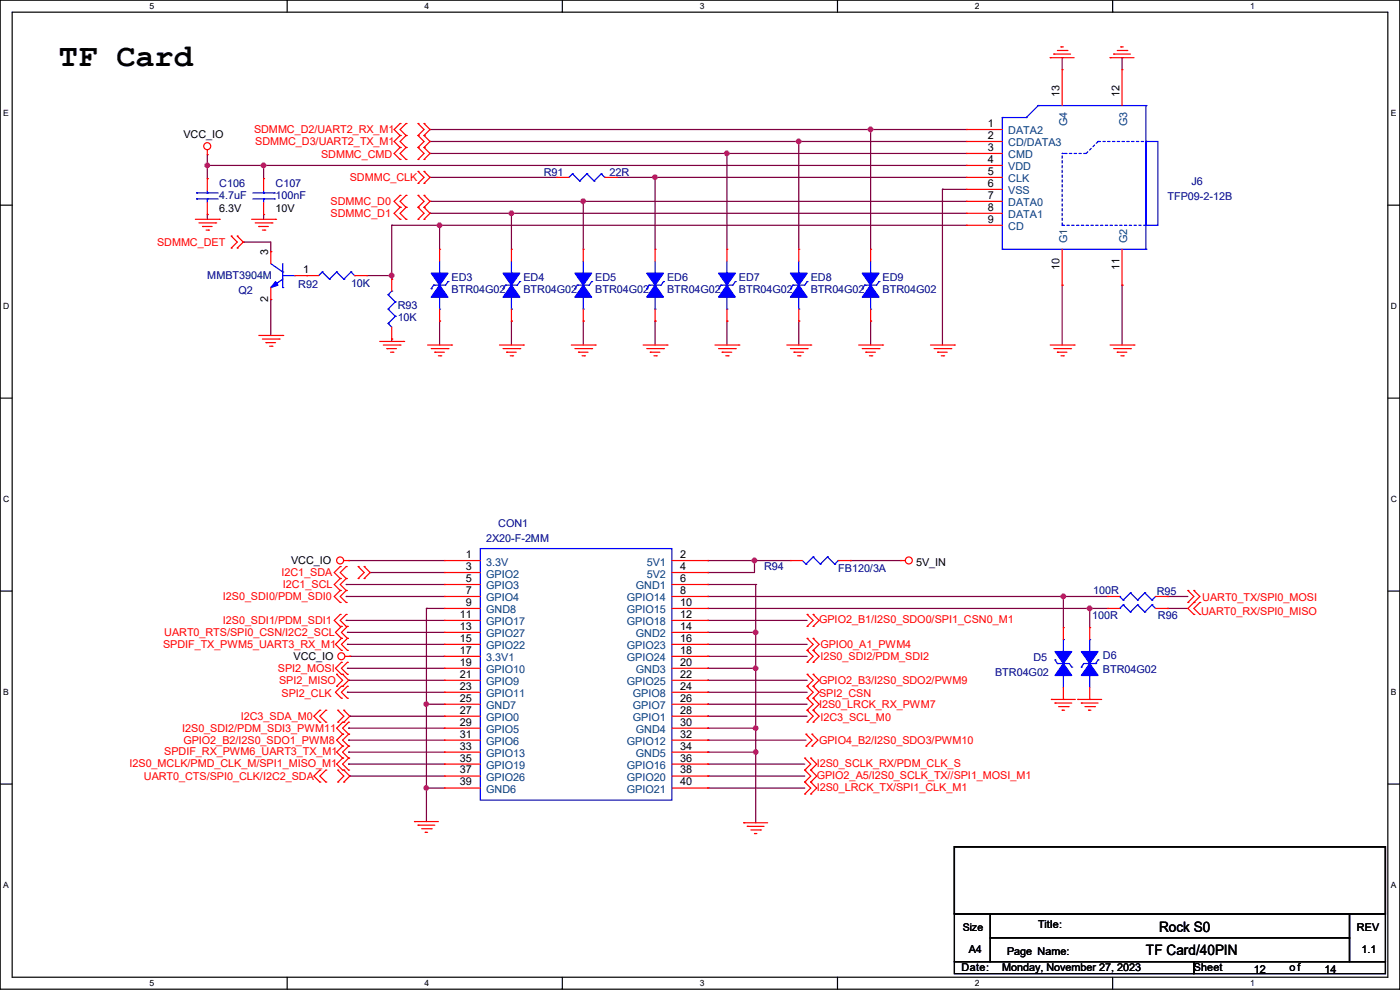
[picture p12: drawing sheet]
<svg xmlns="http://www.w3.org/2000/svg" width="297mm" height="210mm" viewBox="0 0 297 210" stroke-linecap="round" stroke-linejoin="round" font-family="sans-serif">
<path d="M0 0h297v209.8h-297zM2.6 2.6h291.8v204.7h-291.8z" fill="none" stroke="#000" stroke-width=".25"/>
<g fill="#fff">
<path d="M31.7 .3h1v2h-1z"/>
<path d="M31.7 207.6h1v1.9h-1z"/>
</g>
<path d="M60.9 0v2.6M60.9 207.3v2.5" fill="none" stroke="#000" stroke-width=".25"/>
<g fill="#fff">
<path d="M90.1 .3h1v2h-1z"/>
<path d="M90.1 207.6h1v1.9h-1z"/>
</g>
<path d="M119.3 0v2.6M119.3 207.3v2.5" fill="none" stroke="#000" stroke-width=".25"/>
<g fill="#fff">
<path d="M148.5 .3h.9v2h-.9z"/>
<path d="M148.5 207.6h.9v1.9h-.9z"/>
</g>
<path d="M177.7 0v2.6M177.7 207.3v2.5" fill="none" stroke="#000" stroke-width=".25"/>
<g fill="#fff">
<path d="M206.8 .3h1v2h-1z"/>
<path d="M206.8 207.6h1v1.9h-1z"/>
</g>
<path d="M236.1 0v2.6M236.1 207.3v2.5" fill="none" stroke="#000" stroke-width=".25"/>
<g fill="#fff">
<path d="M265.2 .3h1v2h-1z"/>
<path d="M265.2 207.6h1v1.9h-1z"/>
<path d="M.7 23h1.2v2h-1.2z"/>
<path d="M295.1 23h1.1v2h-1.1z"/>
<path d="M.7 64h1.2v2h-1.2z"/>
<path d="M295.1 64h1.2v2h-1.2z"/>
</g>
<path d="M0 43.5h2.6M294.4 43.5h2.6" fill="none" stroke="#000" stroke-width=".25"/>
<g fill="#fff">
<path d="M.7 104.9h1.2v2h-1.2z"/>
<path d="M295.1 104.9h1.2v2h-1.2z"/>
</g>
<path d="M0 84.5h2.6M294.4 84.5h2.6" fill="none" stroke="#000" stroke-width=".25"/>
<g fill="#fff">
<path d="M.7 145.8h1.2v2h-1.2z"/>
<path d="M295.1 145.8h1.1v2h-1.1z"/>
</g>
<path d="M0 125.4h2.6M294.4 125.4h2.6" fill="none" stroke="#000" stroke-width=".25"/>
<g fill="#fff">
<path d="M.7 186.8h1.2v2h-1.2z"/>
<path d="M295.1 186.8h1.1v2h-1.1z"/>
</g>
<path d="M0 166.3h2.6M202.5 179.6h91.4v14.2h-91.4zM294.4 166.3h2.6M202.5 193.8h7.6v10.2h-7.6zM210.1 193.8h76.2v5.1h-76.2zM210.1 198.9h76.2v5.1h-76.2zM286.3 193.8h7.6v10.2h-7.6zM202.5 204h50.8v2.5h-50.8zM253.3 204h40.6v2.5h-40.6z" fill="none" stroke="#000" stroke-width=".25"/>
<g fill="none" stroke="#800040" stroke-width=".25">
<path d="M225.3 12.2h.1M225.3 12.2v2.6M238 12.2h.1M238 12.2v2.6M44 35.1h.1M44 37.9h.1M44 35.1h161M44 32.8v5.1M55.9 35.1h.1M55.9 35.1v2.8M91.2 32.6h.1M91.2 30h.1"/>
<path d="M91.2 27.5h.1M91.2 37.6h.1M91.2 32.6h113.8M91.2 30h113.8M91.2 27.5h113.8M91.2 37.6h27M130.9 37.6h.1M130.9 37.6h74.1M139 37.6h.1M139 37.6v15.3M154.2 32.6h.1M154.2 32.6v20.3"/>
<path d="M169.5 30h.1M169.5 30v22.9M184.7 27.5h.1M184.7 27.5v25.4M44 45.5h.1M44 45.5v1M51.6 51.4h.1M51.6 51.4h5.8v2M55.9 45.5h.1M55.9 45.5v1M57.4 53.4h.1M77.8 58.5h5.3"/>
<path d="M83.1 58.5h.1M83.1 47.8h.1M83.1 59.2h.1M83.1 47.8h121.9M83.1 47.8v11.4M91.2 45.3h.1M91.2 42.7h.1M91.2 45.3h113.8M91.2 42.7h113.8M93.3 47.8h.1M93.3 47.8v5.1M108.5 45.3h.1"/>
<path d="M108.5 45.3v7.6M123.7 42.7h.1M123.7 42.7v10.2M199.9 40.2h.1M199.9 40.2h5.1M199.9 40.2v33M57.4 63.5h.1M57.4 63.5v7.7M83.1 71.9h.1M83.1 71.9v.5M93.3 68.1h.1M93.3 68.1v5.1"/>
<path d="M108.5 68.1h.1M108.5 68.1v5.1M123.7 68.1h.1M123.7 68.1v5.1M139 68.1h.1M139 68.1v5.1M154.2 68.1h.1M154.2 68.1v5.1M169.5 68.1h.1M169.5 68.1v5.1M184.7 68.1h.1M184.7 68.1v5.1"/>
<path d="M225.3 60.5h.1M225.3 60.5v12.7M238 60.5h.1M238 60.5v12.7M74 118.9h.1M74 118.9h20.3M150.2 118.9h.1M150.2 118.9h17.5M160.1 118.9h.1M160.1 118.9v2.6h-9.9M180.4 118.9h.1M180.4 118.9h10.7"/>
<path d="M73.4 124h.1M73.4 126.5h.1M73.4 131.6h.1M73.4 124h20.9M73.4 126.5h20.9M73.4 131.6h20.9M73.7 134.2h.1M73.7 136.7h.1M73.7 134.2h20.6M73.7 136.7h20.6M74.2 139.2h.1M74.2 139.2h20.1"/>
<path d="M78.5 121.5h.1M78.5 121.5h15.8M90.5 129.1h.1M90.5 129.1h3.8M90.5 129.1v45.2M150.2 124h.1M150.2 134.2h.1M150.2 129.1h.1M150.2 126.5h.1M150.2 136.7h.1M150.2 131.6h.1M150.2 121.5h.1"/>
<path d="M150.2 139.2h.1M150.2 124h10.1M150.2 134.2h10.1M150.2 129.1h84.8M150.2 126.5h84.8M150.2 136.7h21M150.2 131.6h21M150.2 139.2h21M160.3 124h.1M160.3 134.2h.1M160.3 124v50.5M225.6 126.5h.1"/>
<path d="M225.6 126.5v6.6M231.2 129.1h.1M231.2 129.1v4M247.7 126.5h.1M247.7 129.1h.1M247.7 129.1h4.3M247.7 126.5h4.3M73.7 146.9h.1M73.7 141.8h.1M73.7 141.8h20.6M73.7 146.9h20.6M74 144.3h.1"/>
<path d="M74 154.5h.1M74 157h.1M74 159.6h.1M74 159.6h20.3M74 154.5h20.3M74 144.3h20.3M74 157h20.3M74.2 151.9h.1M74.2 151.9h20.1M90.5 149.4h.1M90.5 149.4h3.8M150.2 151.9h.1"/>
<path d="M150.2 159.6h.1M150.2 154.5h.1M150.2 141.8h.1M150.2 146.9h.1M150.2 157h.1M150.2 149.4h.1M150.2 144.3h.1M150.2 151.9h21M150.2 159.6h10.1M150.2 154.5h10.1M150.2 141.8h10.1M150.2 149.4h21"/>
<path d="M150.2 146.9h21M150.2 144.3h21M150.2 157h20.8M160.3 159.6h.1M160.3 154.5h.1M160.3 141.8h.1M74 162.1h.1M74 162.1h20.3M74.2 164.6h.1M74.2 164.6h20.1M90.5 167.2h.1M90.5 167.2h3.8"/>
<path d="M150.2 164.6h.1M150.2 167.2h.1M150.2 162.1h.1M150.2 167.2h20.5M150.2 164.6h20.5M150.2 162.1h20.5"/>
</g>
<g fill="#f0f" stroke="#f0f" stroke-width=".25">
<circle cx="154.2" cy="32.5" r=".49"/>
<circle cx="169.4" cy="30" r=".49"/>
<circle cx="108.5" cy="45.2" r=".49"/>
<circle cx="44" cy="35.1" r=".49"/>
<circle cx="139" cy="37.6" r=".49"/>
<circle cx="123.7" cy="42.7" r=".49"/>
<circle cx="93.2" cy="47.8" r=".49"/>
<circle cx="184.7" cy="27.5" r=".49"/>
<circle cx="55.9" cy="35.1" r=".49"/>
<circle cx="83.1" cy="58.4" r=".49"/>
<circle cx="160.3" cy="159.5" r=".49"/>
<circle cx="160.3" cy="154.5" r=".49"/>
<circle cx="160.3" cy="141.8" r=".49"/>
<circle cx="160.3" cy="134.1" r=".49"/>
<circle cx="160" cy="118.9" r=".49"/>
<circle cx="90.4" cy="167.2" r=".49"/>
<circle cx="90.4" cy="149.4" r=".49"/>
<circle cx="231.2" cy="129.1" r=".49"/>
<circle cx="225.6" cy="126.5" r=".49"/>
</g>
<g fill="none" stroke="#f00" stroke-width=".25">
<path d="M222.8 12.2h.1M222.8 12.2h5.1M223.6 11.5h.1M223.6 11.5h3.5M224.3 10.7h2.1M225.1 9.9h.1M225.1 9.9h.5M225.3 14.8h.1M225.3 14.8v7.6M226.4 10.7h.1M235.5 12.2h.1M235.5 12.2h5.1"/>
<path d="M236.3 11.5h.1M236.3 11.5h3.5M237 10.7h2.1M237.8 9.9h.1M237.8 9.9h.5M238 14.8h.1M238 14.8v7.6M239.1 10.7h.1M44 32.8h.1M44 37.9h.1M44 31.8v1M44 37.9v2.5"/>
<path d="M55.9 37.9h.1M55.9 37.9v2.5M84.9 28.7h.1M84.9 26.2h.1M84.9 31.3h.1M84.9 33.8h.1M84.9 26.2l-1.3 1.3 1.3 1.2M84.9 28.7l-1.3 1.3 1.3 1.3M84.9 31.3l-1.3 1.3 1.3 1.2M86.1 28.7h.1M86.1 26.2h.1M86.1 31.3h.1"/>
<path d="M86.1 33.8h.1M86.1 31.3l-1.2 1.3 1.2 1.2M86.1 26.2l-1.2 1.3 1.2 1.2M86.1 28.7l-1.2 1.3 1.2 1.3M88.7 28.7h.1M88.7 26.2h.1M88.7 31.3h.1M88.7 33.8h.1M88.7 38.9h.1M88.7 36.4h.1M88.7 26.2l1.3 1.3-1.3 1.2M88.7 31.3l1.3 1.3-1.3 1.2"/>
<path d="M88.7 28.7l1.3 1.3-1.3 1.3M88.7 36.4l1.3 1.2-1.3 1.3M90 26.2h.1M90 28.7h.1M90 31.3h.1M90 33.8h.1M90 36.4h.1M90 38.9h.1M90 26.2l1.2 1.3-1.2 1.2M90 28.7l1.2 1.3-1.2 1.3M90 36.4l1.2 1.2-1.2 1.3M90 31.3l1.2 1.3-1.2 1.2"/>
<path d="M118.2 37.6h.1M118.2 37.6h2.5M128.3 37.6h2.6M130.9 37.6h.1M205 30h.1M205 32.6h.1M205 35.1h.1M205 37.6h.1M205 27.5h.1M205 37.6h7.6M205 30h7.6M205 32.6h7.6"/>
<path d="M205 35.1h7.6M205 27.5h7.6M41.4 46.5h5.1M42.2 47.3h3.6M43 48h.1M43 48h2M43.7 48.8h.5M44 45.5h.1M44 43v2.5M44.2 48.8h.1M45.8 47.3h.1M46.5 46.5h.1"/>
<path d="M49.1 52.6h.1M49.1 50.1h.1M49.1 50.1l1.2 1.3-1.2 1.2M50.3 50.1h.1M50.3 52.6h.1M50.3 50.1l1.3 1.3-1.3 1.2M53.4 46.5h5.1M54.1 47.3h3.6M54.9 48h.1M54.9 48h2M55.7 48.8h.5M55.9 45.5h.1"/>
<path d="M55.9 43v2.5M56.2 48.8h.1M57.4 53.4h.1M57.4 53.4v2.5M57.7 47.3h.1M58.5 46.5h.1M62.5 58.5h5.1M65.1 58.5h.1M75.2 58.5h2.6M77.8 58.5h.1M83.1 59.2h.1M83.1 59.2v2.6"/>
<path d="M84.9 44h.1M84.9 41.4h.1M84.9 46.5h.1M84.9 41.4l-1.3 1.3 1.3 1.3M84.9 44l-1.3 1.3 1.3 1.2M86.1 44h.1M86.1 41.4h.1M86.1 46.5h.1M86.1 41.4l-1.2 1.3 1.2 1.3M86.1 44l-1.2 1.3 1.2 1.2M88.7 44h.1M88.7 41.4h.1"/>
<path d="M88.7 46.5h.1M88.7 41.4l1.3 1.3-1.3 1.3M88.7 44l1.3 1.3-1.3 1.2M90 41.4h.1M90 44h.1M90 46.5h.1M90 41.4l1.2 1.3-1.2 1.3M90 44l1.2 1.3-1.2 1.2M93.3 52.9h.1M93.3 52.9v2.5M108.5 52.9h.1M108.5 52.9v2.5"/>
<path d="M123.7 52.9h.1M123.7 52.9v2.5M139 52.9h.1M139 52.9v2.5M154.2 52.9h.1M154.2 52.9v2.5M169.5 52.9h.1M169.5 52.9v2.5M184.7 52.9h.1M184.7 52.9v2.5M205 40.2h.1M205 42.7h.1"/>
<path d="M205 45.3h.1M205 47.8h.1M205 40.2h7.6M205 42.7h7.6M205 45.3h7.6M205 47.8h7.6M225.3 52.9v7.6M238 52.9v7.6M54.9 71.2h5.1M55.7 71.9h3.5M56.4 72.7h.1M56.4 72.7h2.1"/>
<path d="M57.2 73.4h.5M57.4 63.5h.1M57.4 61v2.5M57.7 73.4h.1M59.2 71.9h.1M60 71.2h.1M80.6 72.4h5M81.3 73.2h3.6M82.1 74h.1M82.1 74h2M82.8 74.7h.6M83.1 71.9h.1"/>
<path d="M83.1 69.4v2.5M83.4 74.7h.1M84.9 73.2h.1M85.6 72.4h.1M90.7 73.2h5.1M91.5 74h3.5M92.2 74.7h.1M92.2 74.7h2.1M93 75.5h.5M93.3 68.1h.1M93.3 65.6v2.5M93.5 75.5h.1"/>
<path d="M95 74h.1M95.8 73.2h.1M106 73.2h5M106.7 74h3.6M107.5 74.7h.1M107.5 74.7h2M108.2 75.5h.6M108.5 68.1h.1M108.5 65.6v2.5M108.8 75.5h.1M110.3 74h.1M111 73.2h.1"/>
<path d="M121.2 73.2h5.1M122 74h3.5M122.7 74.7h.1M122.7 74.7h2.1M123.5 75.5h.5M123.7 68.1h.1M123.7 65.6v2.5M124 75.5h.1M125.5 74h.1M126.3 73.2h.1M136.4 73.2h5.1M137.2 74h3.6"/>
<path d="M138 74.7h.1M138 74.7h2M138.7 75.5h.5M139 68.1h.1M139 65.6v2.5M139.2 75.5h.1M140.8 74h.1M141.5 73.2h.1M151.7 73.2h5.1M152.4 74h3.6M153.2 74.7h.1M153.2 74.7h2"/>
<path d="M154 75.5h.5M154.2 68.1h.1M154.2 65.6v2.5M154.5 75.5h.1M156 74h.1M156.8 73.2h.1M166.9 73.2h5.1M167.7 74h3.5M168.4 74.7h.1M168.4 74.7h2.1M169.2 75.5h.5M169.5 68.1h.1"/>
<path d="M169.5 65.6v2.5M169.7 75.5h.1M171.2 74h.1M172 73.2h.1M182.2 73.2h5M182.9 74h3.6M183.7 74.7h.1M183.7 74.7h2M184.4 75.5h.6M184.7 68.1h.1M184.7 65.6v2.5M185 75.5h.1"/>
<path d="M186.5 74h.1M187.2 73.2h.1M197.4 73.2h5.1M198.2 74h3.5M198.9 74.7h.1M198.9 74.7h2.1M199.7 75.5h.5M200.2 75.5h.1M201.7 74h.1M202.5 73.2h.1M222.8 73.2h5.1M223.6 74h3.5"/>
<path d="M224.3 74.7h.1M224.3 74.7h2.1M225.1 75.5h.5M225.3 60.5h.1M225.6 75.5h.1M227.1 74h.1M227.9 73.2h.1M235.5 73.2h5.1M236.3 74h3.5M237 74.7h.1M237 74.7h2.1M237.8 75.5h.5"/>
<path d="M238 60.5h.1M238.3 75.5h.1M239.8 74h.1M240.6 73.2h.1M72.9 118.9h1.1M74 118.9h.1M94.3 118.9h.1M94.3 118.9h7.6M142.5 118.9h7.7M150.2 118.9h.1M167.7 118.9h.1M167.7 118.9h2.5"/>
<path d="M177.8 118.9h2.6M180.4 118.9h.1M191.1 118.9h.1M191.1 118.9h1M72.2 122.7h.1M72.2 125.3h.1M72.2 120.2h.1M72.2 127.8h.1M72.2 130.3h.1M72.2 132.9h.1M72.2 122.7l-1.3 1.3 1.3 1.3M72.2 120.2l-1.3 1.3 1.3 1.2"/>
<path d="M72.2 125.3l-1.3 1.2 1.3 1.3M72.2 130.3l-1.3 1.3 1.3 1.3M72.4 135.4h.1M72.4 132.9h.1M72.4 138h.1M72.4 132.9l-1.2 1.3 1.2 1.2M72.4 135.4l-1.2 1.3 1.2 1.3M73.2 139.2h1M73.4 122.7h.1M73.4 125.3h.1M73.4 120.2h.1M73.4 127.8h.1"/>
<path d="M73.4 130.3h.1M73.4 132.9h.1M73.4 122.7l-1.2 1.3 1.2 1.3M73.4 125.3l-1.2 1.2 1.2 1.3M73.4 120.2l-1.2 1.3 1.2 1.2M73.4 130.3l-1.2 1.3 1.2 1.3M73.7 135.4h.1M73.7 132.9h.1M73.7 138h.1M73.7 132.9l-1.3 1.3 1.3 1.2M73.7 135.4l-1.3 1.3 1.3 1.3M74.2 139.2h.1"/>
<path d="M76 122.7h.1M76 120.2h.1M76 120.2l1.3 1.3-1.3 1.2M77.3 120.2h.1M77.3 122.7h.1M77.3 120.2l1.2 1.3-1.2 1.2M94.3 121.5h.1M94.3 124h.1M94.3 126.5h.1M94.3 129.1h.1M94.3 131.6h.1M94.3 134.2h.1"/>
<path d="M94.3 136.7h.1M94.3 139.2h.1M94.3 139.2h7.6M94.3 121.5h7.6M94.3 124h7.6M94.3 126.5h7.6M94.3 129.1h7.6M94.3 131.6h7.6M94.3 134.2h7.6M94.3 136.7h7.6M142.5 139.2h7.7M142.5 121.5h7.7"/>
<path d="M142.5 124h7.7M142.5 126.5h7.7M142.5 129.1h7.7M142.5 131.6h7.7M142.5 134.2h7.7M142.5 136.7h7.7M150.2 121.5h.1M150.2 124h.1M150.2 126.5h.1M150.2 129.1h.1M150.2 131.6h.1M150.2 134.2h.1"/>
<path d="M150.2 136.7h.1M150.2 139.2h.1M171.2 132.9h.1M171.2 130.3h.1M171.2 138h.1M171.2 135.4h.1M171.2 130.3l1.3 1.3-1.3 1.3M171.2 135.4l1.3 1.3-1.3 1.3M171.2 138l1.3 1.2-1.3 1.3M172.5 132.9h.1M172.5 130.3h.1M172.5 138h.1"/>
<path d="M172.5 135.4h.1M172.5 130.3l1.3 1.3-1.3 1.3M172.5 135.4l1.3 1.3-1.3 1.3M172.5 138l1.3 1.2-1.3 1.3M225.6 133.1h.1M225.6 133.1v2.6M231.2 133.1h.1M231.2 133.1v2.6M235 129.1h.1M235 126.5h.1M235 126.5h2.5M235 129.1h2.5"/>
<path d="M245.2 126.5h2.5M245.2 129.1h2.5M247.7 129.1h.1M247.7 126.5h.1M252 127.8h.1M252 125.3h.1M252 125.3l1.3 1.2-1.3 1.3M253.3 127.8h.1M253.3 125.3h.1M253.3 130.3h.1M253.3 125.3l1.3 1.2-2.6 2.6 1.3 1.2M254.6 130.3h.1"/>
<path d="M254.6 127.8h.1M254.6 127.8l-1.3 1.3 1.3 1.2M67.9 153.2h.1M67.9 150.7h.1M67.9 150.7l-1.3 1.2 1.3 1.3M69.1 153.2h.1M69.1 150.7h.1M69.1 150.7l-1.2 1.2 1.2 1.3M71.4 145.6h.1M71.4 143h.1M71.4 143l1.3 1.3-1.3 1.3M71.7 153.2h.1"/>
<path d="M71.7 150.7h.1M71.7 150.7l1.2 1.2-1.2 1.3M72.4 148.1h.1M72.4 145.6h.1M72.4 143h.1M72.4 140.5h.1M72.4 145.6l-1.2 1.3 1.2 1.2M72.4 140.5l-1.2 1.3 1.2 1.2M72.7 143h.1M72.7 145.6h.1M72.7 158.3h.1M72.7 155.7h.1"/>
<path d="M72.7 153.2h.1M72.7 143l1.3 1.3-1.3 1.3M72.7 158.3l-1.3 1.3 1.3 1.2M72.7 155.7l-1.3 1.3 1.3 1.3M72.7 153.2l-1.3 1.3 1.3 1.2M72.9 150.7h.1M72.9 153.2h.1M72.9 150.7l1.3 1.2-1.3 1.3M73.7 148.1h.1M73.7 145.6h.1M73.7 143h.1M73.7 140.5h.1"/>
<path d="M73.7 145.6l-1.3 1.3 1.3 1.2M73.7 140.5l-1.3 1.3 1.3 1.2M74 158.3h.1M74 155.7h.1M74 153.2h.1M74 158.3l-1.3 1.3 1.3 1.2M74 155.7l-1.3 1.3 1.3 1.3M74 153.2l-1.3 1.3 1.3 1.2M94.3 141.8h.1M94.3 144.3h.1M94.3 146.9h.1M94.3 149.4h.1"/>
<path d="M94.3 151.9h.1M94.3 154.5h.1M94.3 157h.1M94.3 159.6h.1M94.3 141.8h7.6M94.3 144.3h7.6M94.3 146.9h7.6M94.3 149.4h7.6M94.3 151.9h7.6M94.3 154.5h7.6M94.3 157h7.6M94.3 159.6h7.6"/>
<path d="M142.5 141.8h7.7M142.5 144.3h7.7M142.5 146.9h7.7M142.5 149.4h7.7M142.5 151.9h7.7M142.5 154.5h7.7M142.5 157h7.7M142.5 159.6h7.7M150.2 141.8h.1M150.2 144.3h.1M150.2 146.9h.1M150.2 149.4h.1"/>
<path d="M150.2 151.9h.1M150.2 154.5h.1M150.2 157h.1M150.2 159.6h.1M171 158.3h.1M171 155.7h.1M171 155.7l1.3 1.3-1.3 1.3M171.2 148.1h.1M171.2 145.6h.1M171.2 153.2h.1M171.2 150.7h.1M171.2 140.5h.1"/>
<path d="M171.2 143h.1M171.2 145.6l1.3 1.3-1.3 1.2M171.2 150.7l1.3 1.2-1.3 1.3M171.2 148.1l1.3 1.3-1.3 1.3M171.2 143l1.3 1.3-1.3 1.3M172.3 158.3h.1M172.3 155.7h.1M172.3 155.7l1.2 1.3-1.2 1.3M172.5 148.1h.1M172.5 145.6h.1M172.5 153.2h.1M172.5 150.7h.1"/>
<path d="M172.5 140.5h.1M172.5 143h.1M172.5 145.6l1.3 1.3-1.3 1.2M172.5 150.7l1.3 1.2-1.3 1.3M172.5 148.1l1.3 1.3-1.3 1.3M172.5 143l1.3 1.3-1.3 1.3M223.1 148.4h.1M223.1 148.4h5M223.8 149.1h.1M223.8 149.1h3.6M224.6 149.9h2M225.3 150.7h.1"/>
<path d="M225.3 150.7h.5M225.6 148.4h.1M225.6 145.8v2.6M226.6 149.9h.1M228.6 148.4h.1M228.6 148.4h5.1M229.4 149.1h.1M229.4 149.1h3.6M230.2 149.9h2M230.9 150.7h.1M230.9 150.7h.5M231.2 148.4h.1"/>
<path d="M231.2 145.8v2.6M232.2 149.9h.1M67.9 165.9h.1M67.9 163.4h.1M67.9 163.4l-1.3 1.2 1.3 1.3M69.1 165.9h.1M69.1 163.4h.1M69.1 163.4l-1.2 1.2 1.2 1.3M71.7 165.9h.1M71.7 163.4h.1M71.7 163.4l1.2 1.2-1.2 1.3M72.7 163.4h.1"/>
<path d="M72.7 160.8h.1M72.7 160.8l-1.3 1.3 1.3 1.3M72.9 163.4h.1M72.9 165.9h.1M72.9 163.4l1.3 1.2-1.3 1.3M74 163.4h.1M74 160.8h.1M74 160.8l-1.3 1.3 1.3 1.3M87.9 174.3h.1M87.9 174.3h5.1M88.7 175h.1M88.7 175h3.5"/>
<path d="M89.5 175.8h2M90.2 176.6h.1M90.2 176.6h.5M91.5 175.8h.1M94.3 162.1h.1M94.3 164.6h.1M94.3 167.2h.1M94.3 162.1h7.6M94.3 164.6h7.6M94.3 167.2h7.6M142.5 162.1h7.7M142.5 164.6h7.7"/>
<path d="M142.5 167.2h7.7M150.2 162.1h.1M150.2 164.6h.1M150.2 167.2h.1M157.8 174.5h.1M157.8 174.5h5.1M158.5 175.3h.1M158.5 175.3h3.6M159.3 176.1h2M160.1 176.8h.1M160.1 176.8h.5M161.3 176.1h.1"/>
<path d="M170.7 168.4h.1M170.7 165.9h.1M170.7 163.4h.1M170.7 160.8h.1M170.7 165.9l1.3 1.3-1.3 1.2M170.7 163.4l1.3 1.2-1.3 1.3M170.7 160.8l1.3 1.3-1.3 1.3M172 168.4h.1M172 165.9h.1M172 163.4h.1M172 160.8h.1M172 165.9l1.3 1.3-1.3 1.2"/>
<path d="M172 163.4l1.3 1.2-1.3 1.3M172 160.8l1.3 1.3-1.3 1.3"/>
<circle cx="44" cy="31" r=".74"/>
<circle cx="72.2" cy="118.9" r=".74"/>
<circle cx="192.8" cy="118.9" r=".74"/>
<circle cx="72.4" cy="139.2" r=".74"/>
</g>
<g fill="none" stroke="#00f" stroke-width=".25">
<path d="M121.5 36.9h.1M121.5 36.9l-.8 .7M121.5 36.9l1.5 1.5M123 38.4h.1M124.5 36.9h.1M124.5 36.9l-1.5 1.5M124.5 36.9l1.5 1.5M126 38.4h.1M127.6 36.9h.1M127.6 36.9l-1.6 1.5M127.6 36.9l.7 .7M128.3 37.6h.1"/>
<path d="M212.6 24.9h.1M212.6 24.9v28M212.6 24.9h5.1M217.7 24.9h.1M220.3 22.4h.1M220.3 22.4h22.8M220.3 22.4l-2.6 2.5M243.1 30h2.6v17.8h-2.6zM243.1 22.4h.1M243.1 22.4v30.5M41.7 42.2h.1M41.7 40.9h.1"/>
<path d="M41.7 42.2h4.6M41.7 40.9h4.6M44 40.9h.1M44 42.2h.1M44 40.4v.5M44 42.2v.8M53.6 42.2h4.6M53.6 40.9h4.6M55.9 40.9h.1M55.9 42.2h.1M55.9 40.4v.5M55.9 42.2v.8"/>
<path d="M57.4 55.9l2.6 1.8M58.2 42.2h.1M58.2 40.9h.1M60 57.7h.1M60 59.2l-2.6 1.8M60 55.9v5.1M60 58.5h2.5M62.5 58.5h.1M68.4 57.7h.1M68.4 57.7l-.8 .8M68.4 57.7l1.5 1.5M69.9 59.2h.1"/>
<path d="M71.4 57.7h.1M71.4 57.7l1.5 1.5M71.4 57.7l-1.5 1.5M72.9 59.2h.1M74.5 57.7h.1M74.5 57.7l.7 .8M74.5 57.7l-1.6 1.5M75.2 58.5h.1M93.3 58h.1M93.3 55.4v2.6M95 59.7h.1M95 59.7l-.5 .8h-2.5"/>
<path d="M108.5 58h.1M108.5 55.4v2.6M110.3 59.7h.1M110.3 59.7l-.5 .8h-2.6M123.7 58h.1M123.7 55.4v2.6M125.5 59.7h.1M125.5 59.7l-.5 .8h-2.5M139 58h.1M139 55.4v2.6M140.8 59.7h.1M140.8 59.7l-.5 .8h-2.6"/>
<path d="M154.2 58h.1M154.2 55.4v2.6M156 59.7h.1M156 59.7l-.5 .8h-2.5M169.5 58h.1M169.5 55.4v2.6M171.2 59.7h.1M171.2 59.7l-.5 .8h-2.5M184.7 58h.1M184.7 55.4v2.6M186.5 59.7h.1M186.5 59.7l-.5 .8h-2.6"/>
<path d="M212.6 52.9h.1M212.6 52.9h30.5M243.1 52.9h.1M57.4 61h.1M60 61h.1M82.3 68.6h.1M82.3 65.6h.1M82.3 62.5h.1M82.3 68.6l.8 .8M82.3 65.6l1.6 1.5M82.3 62.5l1.6 1.6M83.1 61.8h.1"/>
<path d="M83.1 61.8l-.8 .7M83.9 67.1h.1M83.9 64.1h.1M83.9 67.1l-1.6 1.5M83.9 64.1l-1.6 1.5M91.5 61.3h.1M92 60.5h.1M92 60.5l-.5 .8M93.3 65.6h.1M93.3 63v2.6M106.7 61.3h.1M107.2 60.5h.1"/>
<path d="M107.2 60.5l-.5 .8M108.5 65.6h.1M108.5 63v2.6M122 61.3h.1M122.5 60.5h.1M122.5 60.5l-.5 .8M123.7 65.6h.1M123.7 63v2.6M137.2 61.3h.1M137.7 60.5h.1M137.7 60.5l-.5 .8M139 65.6h.1"/>
<path d="M139 63v2.6M152.4 61.3h.1M153 60.5h.1M153 60.5l-.6 .8M154.2 65.6h.1M154.2 63v2.6M167.7 61.3h.1M168.2 60.5h.1M168.2 60.5l-.5 .8M169.5 65.6h.1M169.5 63v2.6M182.9 61.3h.1"/>
<path d="M183.4 60.5h.1M183.4 60.5l-.5 .8M184.7 65.6h.1M184.7 63v2.6M101.9 116.4h40.6v53.3h-40.6zM170.2 118.9l.8 .8M171 119.7h.1M172.5 118.2h.1M172.5 118.2l-1.5 1.5M172.5 118.2l1.5 1.5M174 119.7h.1M175.6 118.2h.1"/>
<path d="M175.6 118.2l-1.6 1.5M175.6 118.2l1.5 1.5M177.1 119.7h.1M177.8 118.9h.1M177.8 118.9l-.7 .8M223.8 140h.1M223.8 140l.5 .8M225.6 135.7h.1M225.6 135.7v2.5M231.2 135.7h.1M231.2 135.7v2.5M233 140h.1"/>
<path d="M233 140l-.5 .8M237.5 129.1h.1M237.5 126.5h.1M237.5 126.5l.8 .8M238.3 128.3h.1M238.3 127.3h.1M238.3 128.3l1.5 1.5M238.3 128.3l-.8 .8M239.8 129.8h.1M239.8 125.8h.1M239.8 125.8l1.5 1.5M239.8 125.8l-1.5 1.5"/>
<path d="M241.3 128.3h.1M241.3 127.3h.1M241.3 128.3l1.6 1.5M241.3 128.3l-1.5 1.5M242.9 129.8h.1M242.9 125.8h.1M242.9 125.8l1.5 1.5M242.9 125.8l-1.6 1.5M244.4 128.3h.1M244.4 127.3h.1M244.4 128.3l.8 .8M244.4 128.3l-1.5 1.5"/>
<path d="M245.2 126.5l-.8 .8M224.3 140.8h.1M224.3 140.8h2.6l.5 .7M225.6 143.3h.1M225.6 143.3v2.5M227.4 141.5h.1M229.4 141.5h.1M231.2 143.3h.1M231.2 143.3v2.5M232.5 140.8h.1M232.5 140.8h-2.6l-.5 .7"/>
</g>
<g fill="#00f" stroke="#00f" stroke-width=".25">
<path d="M58.5 59.7l.5 .8-1.6 .5z"/>
<path d="M231.2 140.8l1.8 2.5h-3.6z" fill-rule="evenodd"/>
<path d="M229.4 138.2h3.6l-1.8 2.6z" fill-rule="evenodd"/>
<path d="M225.6 140.8l1.8 2.5h-3.6z" fill-rule="evenodd"/>
<path d="M223.8 138.2h3.6l-1.8 2.6z" fill-rule="evenodd"/>
<path d="M122 58h3.5l-1.8 2.5z" fill-rule="evenodd"/>
<path d="M123.7 60.5l1.8 2.5h-3.5z" fill-rule="evenodd"/>
<path d="M152.4 58h3.6l-1.8 2.5z" fill-rule="evenodd"/>
<path d="M154.2 60.5l1.8 2.5h-3.6z" fill-rule="evenodd"/>
<path d="M106.7 58h3.6l-1.8 2.5z" fill-rule="evenodd"/>
<path d="M108.5 60.5l1.8 2.5h-3.6z" fill-rule="evenodd"/>
<path d="M182.9 58h3.6l-1.8 2.5z" fill-rule="evenodd"/>
<path d="M184.7 60.5l1.8 2.5h-3.6z" fill-rule="evenodd"/>
<path d="M137.2 58h3.6l-1.8 2.5z" fill-rule="evenodd"/>
<path d="M139 60.5l1.8 2.5h-3.6z" fill-rule="evenodd"/>
<path d="M167.7 58h3.5l-1.7 2.5z" fill-rule="evenodd"/>
<path d="M169.5 60.5l1.7 2.5h-3.5z" fill-rule="evenodd"/>
<path d="M91.5 58h3.5l-1.7 2.5z" fill-rule="evenodd"/>
<path d="M93.3 60.5l1.7 2.5h-3.5z" fill-rule="evenodd"/>
</g>
<path d="M225.3 32.6h.1M230.4 32.6l2.6-2.6M230.4 32.6h-5.1M233 30h.1M233 30h10.1M243.1 30h.1M225.3 47.8h.1M225.3 47.8v-15.2M243.1 47.8h-17.8" fill="none" stroke="#00f" stroke-width=".25" stroke-dasharray=".5 .5"/>
<text font-size="6.8" x="12.5" y="14.1">TF Card</text>
<g font-size="3">
<text x="245.9" y="197.6">Rock S0</text>
<text x="243.1" y="202.7">TF Card/40PIN</text>
</g>
<g font-size="2.3">
<text x="224.8" y="20.6" transform="rotate(-90 224.8 20.6)">13</text>
<text x="237.5" y="20.6" transform="rotate(-90 237.5 20.6)">12</text>
<text x="38.9" y="29.3">VCC_IO</text>
<text x="209.6" y="29.5">2</text>
<text x="209.6" y="26.9">1</text>
<text x="209.6" y="32">3</text>
<text x="209.6" y="34.5">4</text>
<text x="209.6" y="37.1">5</text>
<text x="209.6" y="39.6">6</text>
<text x="46.5" y="45">6.3V</text>
<text x="58.5" y="45">10V</text>
<text x="209.6" y="42.2">7</text>
<text x="209.6" y="44.7">8</text>
<text x="209.6" y="47.2">9</text>
<text x="56.9" y="54.1" transform="rotate(-90 56.9 54.1)">3</text>
<text x="64.3" y="57.9">1</text>
<text x="224.8" y="57.2" transform="rotate(-90 224.8 57.2)">10</text>
<text x="237.5" y="57.2" transform="rotate(-90 237.5 57.2)">11</text>
<text x="56.9" y="64.1" transform="rotate(-90 56.9 64.1)">2</text>
<text x="61.8" y="119.7">VCC_IO</text>
<text x="98.8" y="118.4">1</text>
<text x="144.3" y="118.4">2</text>
<text x="194.4" y="120">5V_IN</text>
<text x="98.8" y="120.9">3</text>
<text x="98.8" y="123.4">5</text>
<text x="98.8" y="126">7</text>
<text x="144.3" y="120.9">4</text>
<text x="144.3" y="123.4">6</text>
<text x="144.3" y="126">8</text>
<text x="97.6" y="131.1">11</text>
<text x="98.8" y="128.5">9</text>
<text x="144.3" y="128.5">10</text>
<text x="144.3" y="131.1">12</text>
<text x="97.6" y="133.6">13</text>
<text x="97.6" y="136.1">15</text>
<text x="144.3" y="133.6">14</text>
<text x="144.3" y="136.1">16</text>
<text x="62.3" y="140">VCC_IO</text>
<text x="97.6" y="138.7">17</text>
<text x="97.6" y="141.2">19</text>
<text x="97.6" y="143.8">21</text>
<text x="144.3" y="138.7">18</text>
<text x="144.3" y="141.2">20</text>
<text x="144.3" y="143.8">22</text>
<text x="97.6" y="146.3">23</text>
<text x="97.6" y="148.8">25</text>
<text x="144.3" y="146.3">24</text>
<text x="144.3" y="148.8">26</text>
<text x="97.6" y="151.4">27</text>
<text x="97.6" y="153.9">29</text>
<text x="144.3" y="151.4">28</text>
<text x="144.3" y="153.9">30</text>
<text x="97.6" y="156.5">31</text>
<text x="97.6" y="159">33</text>
<text x="97.6" y="161.5">35</text>
<text x="144.3" y="156.5">32</text>
<text x="144.3" y="159">34</text>
<text x="144.3" y="161.5">36</text>
<text x="97.6" y="164.1">37</text>
<text x="97.6" y="166.6">39</text>
<text x="144.3" y="164.1">38</text>
<text x="144.3" y="166.6">40</text>
<text x="220.3" y="196.9">Title:</text>
<text x="287.8" y="197.4">REV</text>
<text x="205.5" y="202.3">A4</text>
<text x="213.7" y="202.5">Page Name:</text>
<text x="288.8" y="202.3">1.1</text>
<text x="204" y="206.1">Date:</text>
<text x="212.6" y="206.1">Monday, November 27, 2023</text>
<text x="253.3" y="206.1">Sheet</text>
<text x="266" y="206.3">12</text>
<text x="273.6" y="206.1">of</text>
<text x="281" y="206.3">14</text>
</g>
<g font-size="2.3" fill="#f00">
<text x="53.9" y="28.3">SDMMC_D2/UART2_RX_M1</text>
<text x="54.1" y="30.8">SDMMC_D3/UART2_TX_M1</text>
<text x="68.1" y="33.6">SDMMC_CMD</text>
<text x="74.2" y="38.4">SDMMC_CLK</text>
<text x="70.1" y="43.5">SDMMC_D0</text>
<text x="70.1" y="46.1">SDMMC_D1</text>
<text x="33.3" y="52.2">SDMMC_DET</text>
<text x="59.7" y="122.3">I2C1_SDA</text>
<text x="60" y="124.8">I2C1_SCL</text>
<text x="47.3" y="127.3">I2S0_SDI0/PDM_SDI0</text>
<text x="254.8" y="130.4">UART0_RX/SPI0_MISO</text>
<text x="255.1" y="127.6">UART0_TX/SPI0_MOSI</text>
<text x="34.6" y="137.5">SPDIF_TX_PWM5_UART3_RX_M1</text>
<text x="34.8" y="135">UART0_RTS/SPI0_CSN/I2C2_SCL</text>
<text x="47.3" y="132.4">I2S0_SDI1/PDM_SDI1</text>
<text x="173.8" y="132.2">GPIO2_B1/I2S0_SDO0/SPI1_CSN0_M1</text>
<text x="174" y="137.5">GPIO0_A1_PWM4</text>
<text x="59" y="142.6">SPI2_MOSI</text>
<text x="174" y="140">I2S0_SDI2/PDM_SDI2</text>
<text x="59.2" y="145.1">SPI2_MISO</text>
<text x="59.7" y="147.9">SPI2_CLK</text>
<text x="173.8" y="147.9">SPI2_CSN</text>
<text x="173.8" y="145.1">GPIO2_B3/I2S0_SDO2/PWM9</text>
<text x="38.7" y="155.3">I2S0_SDI2/PDM_SDI3_PWM11</text>
<text x="51.1" y="152.7">I2C3_SDA_M0</text>
<text x="173.8" y="150.2">I2S0_LRCK_RX_PWM7</text>
<text x="174" y="153">I2C3_SCL_M0</text>
<text x="34.8" y="160.1">SPDIF_RX_PWM6_UART3_TX_M1</text>
<text x="38.9" y="157.8">GPIO2_B2/I2S0_SDO1_PWM8</text>
<text x="173.8" y="157.8">GPIO4_B2/I2S0_SDO3/PWM10</text>
<text x="27.5" y="162.6">I2S0_MCLK/PMD_CLK_M/SPI1_MISO_M1</text>
<text x="30.5" y="165.4">UART0_CTS/SPI0_CLK/I2C2_SDA</text>
<text x="173.3" y="167.7">I2S0_LRCK_TX/SPI1_CLK_M1</text>
<text x="173.3" y="165.2">GPIO2_A5/I2S0_SCLK_TX//SPI1_MOSI_M1</text>
<text x="173.3" y="162.6">I2S0_SCLK_RX/PDM_CLK_S</text>
</g>
<g font-size="2.3" fill="#004080">
<text x="213.9" y="28.5">DATA2</text>
<text x="226.4" y="26.7" transform="rotate(-90 226.4 26.7)">G4</text>
<text x="239.1" y="26.7" transform="rotate(-90 239.1 26.7)">G3</text>
<text x="213.9" y="31.1">CD/DATA3</text>
<text x="213.9" y="33.6">CMD</text>
<text x="213.9" y="36.2">VDD</text>
<text x="213.9" y="38.7">CLK</text>
<text x="213.9" y="41.2">VSS</text>
<text x="213.9" y="43.8">DATA0</text>
<text x="213.9" y="46.3">DATA1</text>
<text x="213.9" y="48.9">CD</text>
<text x="226.4" y="51.6" transform="rotate(-90 226.4 51.6)">G1</text>
<text x="239.1" y="51.6" transform="rotate(-90 239.1 51.6)">G2</text>
<text x="103.2" y="120">3.3V</text>
<text x="137.2" y="120">5V1</text>
<text x="103.2" y="122.5">GPIO2</text>
<text x="103.2" y="125.1">GPIO3</text>
<text x="134.9" y="125.1">GND1</text>
<text x="137.2" y="122.5">5V2</text>
<text x="103.2" y="127.6">GPIO4</text>
<text x="103.2" y="130.1">GND8</text>
<text x="133" y="127.6">GPIO14</text>
<text x="133" y="130.1">GPIO15</text>
<text x="103.2" y="132.7">GPIO17</text>
<text x="103.2" y="135.2">GPIO27</text>
<text x="103.2" y="137.8">GPIO22</text>
<text x="133" y="132.7">GPIO18</text>
<text x="133" y="137.8">GPIO23</text>
<text x="134.9" y="135.2">GND2</text>
<text x="103.2" y="140.3">3.3V1</text>
<text x="103.2" y="142.8">GPIO10</text>
<text x="133" y="140.3">GPIO24</text>
<text x="134.9" y="142.8">GND3</text>
<text x="103.2" y="145.4">GPIO9</text>
<text x="103.2" y="147.9">GPIO11</text>
<text x="133" y="145.4">GPIO25</text>
<text x="134.3" y="147.9">GPIO8</text>
<text x="103.2" y="150.5">GND7</text>
<text x="103.2" y="153">GPIO0</text>
<text x="103.2" y="155.5">GPIO5</text>
<text x="134.3" y="150.5">GPIO7</text>
<text x="134.3" y="153">GPIO1</text>
<text x="134.9" y="155.5">GND4</text>
<text x="103.2" y="158.1">GPIO6</text>
<text x="103.2" y="160.6">GPIO13</text>
<text x="133" y="158.1">GPIO12</text>
<text x="134.9" y="160.6">GND5</text>
<text x="103.2" y="163.2">GPIO19</text>
<text x="103.2" y="165.7">GPIO26</text>
<text x="133" y="163.2">GPIO16</text>
<text x="133" y="165.7">GPIO20</text>
<text x="103.2" y="168.2">GND6</text>
<text x="133" y="168.2">GPIO21</text>
</g>
<g font-size="2.3" fill="#000080">
<text x="46.5" y="39.7">C106</text>
<text x="58.5" y="39.7">C107</text>
<text x="115.4" y="37.4">R91</text>
<text x="129.3" y="37.4">22R</text>
<text x="252.8" y="39.2">J6</text>
<text x="46.5" y="42.2">4.7uF</text>
<text x="58.5" y="42.2">100nF</text>
<text x="247.7" y="42.5">TFP09-2-12B</text>
<text x="44" y="59.3">MMBT3904M</text>
<text x="95.8" y="59.5">ED3</text>
<text x="111" y="59.5">ED4</text>
<text x="126.3" y="59.5">ED5</text>
<text x="141.5" y="59.5">ED6</text>
<text x="156.8" y="59.5">ED7</text>
<text x="172" y="59.5">ED8</text>
<text x="187.2" y="59.5">ED9</text>
<text x="50.6" y="62.3">Q2</text>
<text x="63.3" y="61">R92</text>
<text x="74.5" y="60.8">10K</text>
<text x="84.4" y="65.6">R93</text>
<text x="95.8" y="62.1">BTR04G02</text>
<text x="111" y="62.1">BTR04G02</text>
<text x="126.3" y="62.1">BTR04G02</text>
<text x="141.5" y="62.1">BTR04G02</text>
<text x="156.8" y="62.1">BTR04G02</text>
<text x="172" y="62.1">BTR04G02</text>
<text x="187.2" y="62.1">BTR04G02</text>
<text x="84.4" y="68.2">10K</text>
<text x="105.7" y="111.8">CON1</text>
<text x="103.2" y="114.9">2X20-F-2MM</text>
<text x="162.1" y="121">R94</text>
<text x="177.8" y="121.2">FB120/3A</text>
<text x="231.7" y="131.4">100R</text>
<text x="231.9" y="126.1">100R</text>
<text x="245.4" y="126.3">R95</text>
<text x="245.7" y="131.4">R96</text>
<text x="211.1" y="143.3">BTR04G02</text>
<text x="219.2" y="140.3">D5</text>
<text x="234" y="139.8">D6</text>
<text x="234" y="142.8">BTR04G02</text>
</g>
<text font-size="2.2" x="204.3" y="197.4">Size</text>
<g font-size="1.8">
<text x="31.7" y="1.9">5</text>
<text x="90.1" y="1.9">4</text>
<text x="148.5" y="1.9">3</text>
<text x="206.8" y="1.9">2</text>
<text x="265.2" y="1.9">1</text>
<text x=".7" y="24.6">E</text>
<text x="295.1" y="24.6">E</text>
<text x=".7" y="65.6">D</text>
<text x="295.1" y="65.6">D</text>
<text x=".7" y="106.5">C</text>
<text x="295.1" y="106.5">C</text>
<text x=".7" y="147.4">B</text>
<text x="295.1" y="147.4">B</text>
<text x=".7" y="188.4">A</text>
<text x="295.1" y="188.4">A</text>
<text x="31.7" y="209.2">5</text>
<text x="90.1" y="209.2">4</text>
<text x="148.5" y="209.2">3</text>
<text x="206.8" y="209.2">2</text>
<text x="265.2" y="209.2">1</text>
</g>
</svg>
